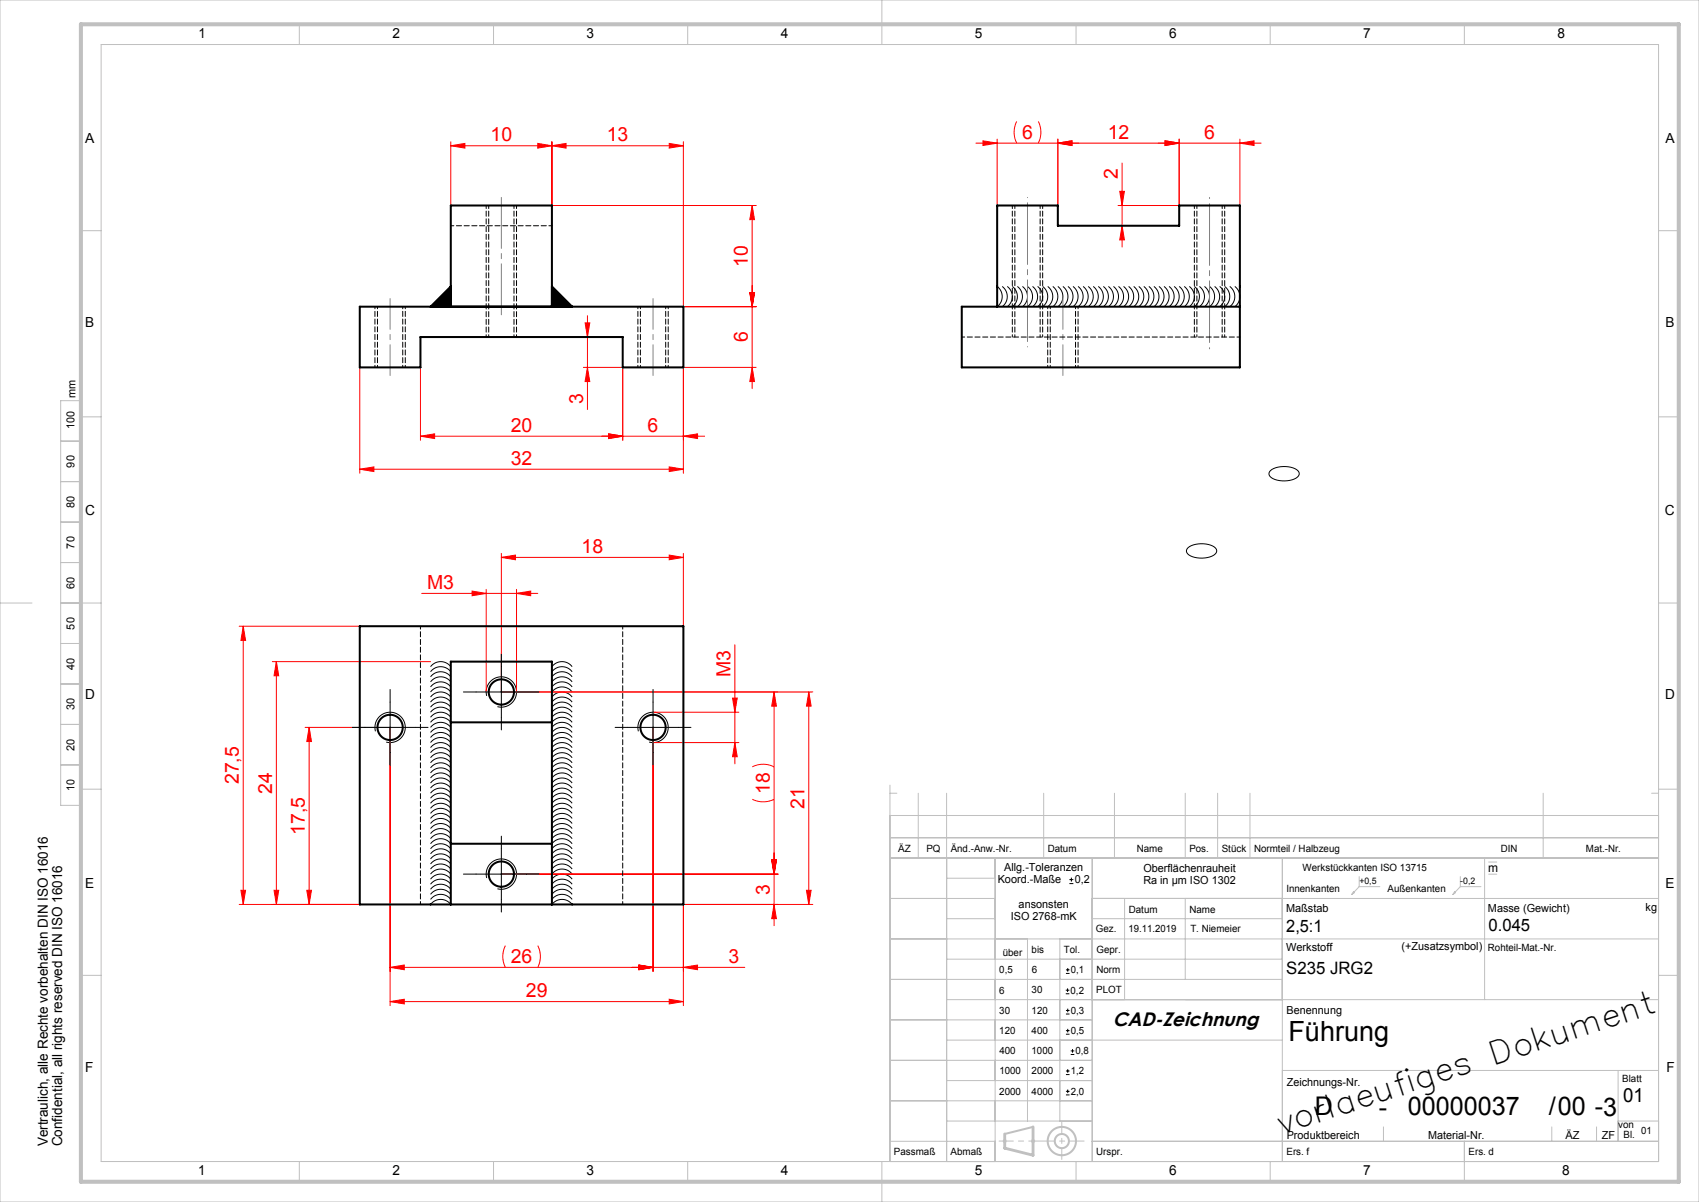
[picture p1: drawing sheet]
<svg xmlns="http://www.w3.org/2000/svg" width="420mm" height="297mm" viewBox="0 0 420 297" stroke-linecap="round" stroke-linejoin="round" font-family="sans-serif">
<g fill="none" stroke="#c0c0c0" stroke-width=".25">
<path d="M0 0h420v297h-420zM25 11h385v276h-385zM74 6v5M122 6v5M170 6v5M218 0v11M266 6v5M314 6v5M362 6v5M20 57h5M410 57h5M15 99h5v100h-5z"/>
<path d="M15 119h5M15 109h5M20 103h5M410 103h5M15 139h5M15 129h5M0 149h7.9M15 149h10M15 159h5M410 149h5M15 169h5M15 179h5"/>
<path d="M15 189h5M20 195h5M220 194v93M220 196h1.7M227 196v16M234 196v91M258 196v16M275.5 196v16M293 196v16M301 196v16M309 196v16M381.5 196v16"/>
<path d="M408.3 196h1.7M410 195h5M220 212h190M220 207h190M220 201.5h190M234 217h12M246 212v75M270 212v75M317 212v75M336 216.6v2.5M336 219.1h5.1M336 219.1l-1.8 1.9"/>
<path d="M361 219.1h5.1M361 216.6v2.5M361 219.1l-1.8 1.9M367 212v35M368 213h2M368 216h2M220 232h190M220 222h26M234 227h12M234 237h83M254 232v45M262 232v45"/>
<path d="M270 222h140M270 227h47M278 222v25M293 222v20M334.6 220.4l.2 .2-.6 .4zM359.6 220.4l.2 .2-.6 .4zM20 241h5M220 242h97M220 252h50M234 247h176M234 257h83M410 241h5"/>
<path d="M220 262h50M220 272h50M234 267h36M234 277h36M317 264.5h93M342 278.4v3.6M383.6 278.4v3.6M394.7 278.4v3.6M400 277h10M400 264.5v17.5M74 287v5M122 287v5"/>
<path d="M170 287v5M218 287v10M220 282h26M247.9 281.9h1M248 281.6l.7 .7M248.4 281.4v1M248.7 281.6l-.7 .7M254.9 281.9h1M255 281.6l.7 .7M255.4 281.4v1M255.7 281.6l-.7 .7M266 287v5"/>
<path d="M270 282h140M314 287v5M362 282v10"/>
</g>
<g fill="none" stroke="#c0c0c0" stroke-width=".5">
<path d="M255.4 278.4l-7 1.8"/>
<circle cx="262.5" cy="281.9" r="3.5"/>
<circle cx="262.5" cy="281.9" r="1.75"/>
</g>
<g fill="none" stroke="#f00" stroke-width=".25">
<path d="M111.4 36l3.5-.6v1.2zM111.4 36h57.5M111.4 35v15.8M132.9 35.4l3.5 .6-3.5 .6zM136.4 36l3.5-.6v1.2zM136.4 35v15.8h50.5M165.4 35.4l3.5 .6-3.5 .6zM168.9 35v40.8h18M185.9 50.8v45.2M185.9 50.8l.6 3.5h-1.1zM144.6 79.8h1.2l-.6 3.5zM145.2 78v23.2"/>
<path d="M185.4 72.3h1.1l-.6 3.5zM88.9 90.8v26.1M103.9 90.8v18M144.2 90.8h9.7v18M145.2 90.8l.6 3.5h-1.2zM185.9 90.8l.6 3.5h-1.1zM186.9 90.8h-18v26.1M88.9 115.9l3.5-.5v1.1zM88.9 115.9h80M103.9 107.8l3.5-.6v1.2zM150.4 107.2l3.5 .6-3.5 .6zM165.4 115.4l3.5 .5-3.5 .6z"/>
<path d="M168.9 107.8l3.5-.6v1.2zM174.2 107.8h-70.3"/>
</g>
<path d="M120.2 75.8v7.5M127.7 83.3v-7.5" fill="none" stroke="#000" stroke-width=".25" stroke-dasharray="1.3 .6" stroke-dashoffset=".7"/>
<path d="M120.2 50.8v25M127.7 75.8v-25" fill="none" stroke="#000" stroke-width=".25" stroke-dasharray="1.3 .6" stroke-dashoffset=".5"/>
<path d="M92.7 75.8v15M157.7 75.8v15M100.2 90.8v-15M165.2 90.8v-15" fill="none" stroke="#000" stroke-width=".25" stroke-dasharray="1.3 .6" stroke-dashoffset=".8"/>
<path d="M96.4 73.8v19M161.4 73.8v19" fill="none" stroke="#808080" stroke-width=".25" stroke-dasharray="15.2 1.3 1.3 1.3" stroke-dashoffset="7.6"/>
<path d="M123.9 48.8v29" fill="none" stroke="#808080" stroke-width=".25" stroke-dasharray="15.2 1.3 1.3 1.3" stroke-dashoffset="2.6"/>
<path d="M262.5 286.5v-9.2" fill="none" stroke="#c0c0c0" stroke-width=".25" stroke-dasharray="6.3 1.3 1.3 1.3" stroke-dashoffset="3.7"/>
<path d="M247 281.9h21" fill="none" stroke="#c0c0c0" stroke-width=".25" stroke-dasharray="6.3 1.3 1.3 1.3" stroke-dashoffset="2.8"/>
<path d="M255.4 278.4v7l-7-1.7v-3.5" fill="none" stroke="#c0c0c0" stroke-width=".7"/>
<path d="M20 6h395v286h-395z" fill="none" stroke="#c0c0c0" stroke-width="1"/>
<g fill="#f00">
<path d="M165.4 35.4l3.5 .6-3.5 .6zM136.4 36l3.5-.6v1.2zM132.9 35.4l3.5 .6-3.5 .6zM111.4 36l3.5-.6v1.2zM150.4 107.2l3.5 .6-3.5 .6zM103.9 107.8l3.5-.6v1.2z"/>
<path d="M88.9 115.9l3.5-.5v1.1zM165.4 115.4l3.5 .5-3.5 .6z"/>
<path d="M168.9 107.8l3.5-.6v1.2zM150.4 107.2l3.5 .6-3.5 .6z"/>
<path d="M185.9 90.8l.6 3.5h-1.1zM185.4 72.3h1.1l-.6 3.5zM185.4 72.3h1.1l-.6 3.5zM185.9 50.8l.6 3.5h-1.1z"/>
<path d="M144.6 79.8h1.2l-.6 3.5zM145.2 90.8l.6 3.5h-1.2z"/>
</g>
<path d="M106.4 75.8h5v-5zM136.4 70.8v5h5z" fill-rule="evenodd" fill="#000"/>
<g fill="none" stroke="#000" stroke-width=".25">
<path d="M246.5 70.8a3.1 3.1 0 0 1 0 5M247.8 70.8a3.1 3.1 0 0 1 0 5M249 70.8a3.1 3.1 0 0 1 0 5M250.3 70.8a3.1 3.1 0 0 1 0 5M251.5 70.8a3.1 3.1 0 0 1 0 5M252.8 70.8a3.1 3.1 0 0 1 0 5M254 70.8a3.1 3.1 0 0 1 0 5M255.3 70.8a3.1 3.1 0 0 1 0 5M256.5 70.8a3.1 3.1 0 0 1 0 5M257.8 70.8a3.1 3.1 0 0 1 0 5M259 70.8a3.1 3.1 0 0 1 0 5M260.3 70.8a3.1 3.1 0 0 1 0 5"/>
<path d="M261.5 70.8a3.1 3.1 0 0 1 0 5M262.8 70.8a3.1 3.1 0 0 1 0 5M264 70.8a3.1 3.1 0 0 1 0 5M265.3 70.8a3.1 3.1 0 0 1 0 5M266.5 70.8a3.1 3.1 0 0 1 0 5M267.8 70.8a3.1 3.1 0 0 1 0 5M269 70.8a3.1 3.1 0 0 1 0 5M270.3 70.8a3.1 3.1 0 0 1 0 5M271.5 70.8a3.1 3.1 0 0 1 0 5M272.8 70.8a3.1 3.1 0 0 1 0 5M274 70.8a3.1 3.1 0 0 1 0 5M275.3 70.8a3.1 3.1 0 0 1 0 5"/>
<path d="M276.5 70.8a3.1 3.1 0 0 1 0 5M277.8 70.8a3.1 3.1 0 0 1 0 5M279 70.8a3.1 3.1 0 0 1 0 5M280.3 70.8a3.1 3.1 0 0 1 0 5M281.5 70.8a3.1 3.1 0 0 1 0 5M282.8 70.8a3.1 3.1 0 0 1 0 5M284 70.8a3.1 3.1 0 0 1 0 5M285.3 70.8a3.1 3.1 0 0 1 0 5M286.5 70.8a3.1 3.1 0 0 1 0 5M287.8 70.8a3.1 3.1 0 0 1 0 5M289 70.8a3.1 3.1 0 0 1 0 5M290.3 70.8a3.1 3.1 0 0 1 0 5"/>
<path d="M291.5 70.8a3.1 3.1 0 0 1 0 5M292.8 70.8a3.1 3.1 0 0 1 0 5M294 70.8a3.1 3.1 0 0 1 0 5M295.3 70.8a3.1 3.1 0 0 1 0 5M296.5 70.8a3.1 3.1 0 0 1 0 5M297.8 70.8a3.1 3.1 0 0 1 0 5M299 70.8a3.1 3.1 0 0 1 0 5M300.3 70.8a3.1 3.1 0 0 1 0 5M301.5 70.8a3.1 3.1 0 0 1 0 5M302.8 70.8a3.1 3.1 0 0 1 0 5M304 70.8a3.1 3.1 0 0 1 0 5M305.3 70.8a3.1 3.1 0 0 1 0 5"/>
<path d="M314.1 116.3a6.1 6.1 0 0 1 6.8 0 1.22 1.22 0 0 1 .2 1.3 1.22 1.22 0 0 1-1.1 .7 6.3 6.3 0 0 1-6-.5 .98 .98 0 0 1 .1-1.5zM293.7 135.3a6.1 6.1 0 0 1 6.8 .1 1.22 1.22 0 0 1 .2 1.3 1.22 1.22 0 0 1-1.1 .7 6.3 6.3 0 0 1-6-.6 .98 .98 0 0 1 .1-1.5zM87.1 179.7h18.7M96.4 170.4v18.7M106.4 179.7a3.1 3.1 0 0 1 5 0M106.4 178.5a3.1 3.1 0 0 1 5 0M106.4 177.2a3.1 3.1 0 0 1 5 0M106.4 176a3.1 3.1 0 0 1 5 0M106.4 174.7a3.1 3.1 0 0 1 5 0M106.4 173.5a3.1 3.1 0 0 1 5 0M106.4 172.2a3.1 3.1 0 0 1 5 0M106.4 171a3.1 3.1 0 0 1 5 0"/>
<path d="M106.4 169.7a3.1 3.1 0 0 1 5 0M106.4 168.5a3.1 3.1 0 0 1 5 0M106.4 167.2a3.1 3.1 0 0 1 5 0M106.4 166a3.1 3.1 0 0 1 5 0M106.4 164.7a3.1 3.1 0 0 1 5 0M114.6 171h18.7M120.3 172a3.7 3.7 0 0 1 3.3-4.8 3.7 3.7 0 0 1 4.1 4.1 3.7 3.7 0 0 1-4.7 3.3M123.9 161.6v18.8M136.4 179.7a3.1 3.1 0 0 1 5 0M136.4 178.5a3.1 3.1 0 0 1 5 0M136.4 177.2a3.1 3.1 0 0 1 5 0M136.4 176a3.1 3.1 0 0 1 5 0"/>
<path d="M136.4 174.7a3.1 3.1 0 0 1 5 0M136.4 173.5a3.1 3.1 0 0 1 5 0M136.4 172.2a3.1 3.1 0 0 1 5 0M136.4 171a3.1 3.1 0 0 1 5 0M136.4 169.7a3.1 3.1 0 0 1 5 0M136.4 168.5a3.1 3.1 0 0 1 5 0M136.4 167.2a3.1 3.1 0 0 1 5 0M136.4 166a3.1 3.1 0 0 1 5 0M136.4 164.7a3.1 3.1 0 0 1 5 0M152.1 179.7h18.7M161.4 170.4v18.7M92.8 180.7a3.8 3.8 0 0 1 3.3-4.7 3.8 3.8 0 0 1 4.1 4.1 3.8 3.8 0 0 1-4.7 3.3"/>
<path d="M106.4 199.7a3.1 3.1 0 0 1 5 0M106.4 198.5a3.1 3.1 0 0 1 5 0M106.4 197.2a3.1 3.1 0 0 1 5 0M106.4 196a3.1 3.1 0 0 1 5 0M106.4 194.7a3.1 3.1 0 0 1 5 0M106.4 193.5a3.1 3.1 0 0 1 5 0M106.4 192.2a3.1 3.1 0 0 1 5 0M106.4 191a3.1 3.1 0 0 1 5 0M106.4 189.7a3.1 3.1 0 0 1 5 0M106.4 188.5a3.1 3.1 0 0 1 5 0M106.4 187.2a3.1 3.1 0 0 1 5 0M106.4 186a3.1 3.1 0 0 1 5 0"/>
<path d="M106.4 184.7a3.1 3.1 0 0 1 5 0M106.4 183.5a3.1 3.1 0 0 1 5 0M106.4 182.2a3.1 3.1 0 0 1 5 0M106.4 181a3.1 3.1 0 0 1 5 0M136.4 199.7a3.1 3.1 0 0 1 5 0M136.4 198.5a3.1 3.1 0 0 1 5 0M136.4 197.2a3.1 3.1 0 0 1 5 0M136.4 196a3.1 3.1 0 0 1 5 0M136.4 194.7a3.1 3.1 0 0 1 5 0M136.4 193.5a3.1 3.1 0 0 1 5 0M136.4 192.2a3.1 3.1 0 0 1 5 0M136.4 191a3.1 3.1 0 0 1 5 0"/>
<path d="M136.4 189.7a3.1 3.1 0 0 1 5 0M136.4 188.5a3.1 3.1 0 0 1 5 0M136.4 187.2a3.1 3.1 0 0 1 5 0M136.4 186a3.1 3.1 0 0 1 5 0M136.4 184.7a3.1 3.1 0 0 1 5 0M136.4 183.5a3.1 3.1 0 0 1 5 0M136.4 182.2a3.1 3.1 0 0 1 5 0M136.4 181a3.1 3.1 0 0 1 5 0M157.8 180.7a3.8 3.8 0 0 1 3.3-4.7 3.8 3.8 0 0 1 4.1 4.1 3.8 3.8 0 0 1-4.7 3.3M106.4 219.7a3.1 3.1 0 0 1 5 0M106.4 218.5a3.1 3.1 0 0 1 5 0M106.4 217.2a3.1 3.1 0 0 1 5 0"/>
<path d="M106.4 216a3.1 3.1 0 0 1 5 0M106.4 214.7a3.1 3.1 0 0 1 5 0M106.4 213.5a3.1 3.1 0 0 1 5 0M106.4 212.2a3.1 3.1 0 0 1 5 0M106.4 211a3.1 3.1 0 0 1 5 0M106.4 209.7a3.1 3.1 0 0 1 5 0M106.4 208.5a3.1 3.1 0 0 1 5 0M106.4 207.2a3.1 3.1 0 0 1 5 0M106.4 206a3.1 3.1 0 0 1 5 0M106.4 204.7a3.1 3.1 0 0 1 5 0M106.4 203.5a3.1 3.1 0 0 1 5 0M106.4 202.2a3.1 3.1 0 0 1 5 0"/>
<path d="M106.4 201a3.1 3.1 0 0 1 5 0M114.6 216h18.7M120.3 217a3.8 3.8 0 0 1 3.3-4.8 3.8 3.8 0 0 1 4.1 4.1 3.8 3.8 0 0 1-4.7 3.3M123.9 206.6v18.8M136.4 219.7a3.1 3.1 0 0 1 5 0M136.4 218.5a3.1 3.1 0 0 1 5 0M136.4 217.2a3.1 3.1 0 0 1 5 0M136.4 216a3.1 3.1 0 0 1 5 0M136.4 214.7a3.1 3.1 0 0 1 5 0M136.4 213.5a3.1 3.1 0 0 1 5 0M136.4 212.2a3.1 3.1 0 0 1 5 0M136.4 211a3.1 3.1 0 0 1 5 0"/>
<path d="M136.4 209.7a3.1 3.1 0 0 1 5 0M136.4 208.5a3.1 3.1 0 0 1 5 0M136.4 207.2a3.1 3.1 0 0 1 5 0M136.4 206a3.1 3.1 0 0 1 5 0M136.4 204.7a3.1 3.1 0 0 1 5 0M136.4 203.5a3.1 3.1 0 0 1 5 0M136.4 202.2a3.1 3.1 0 0 1 5 0M136.4 201a3.1 3.1 0 0 1 5 0M264.4 218.3h.9M264.4 217.3h.9M264.8 216.9v.9M106.4 223.5a3.1 3.1 0 0 1 5 0"/>
<path d="M106.4 222.2a3.1 3.1 0 0 1 5 0M106.4 221a3.1 3.1 0 0 1 5 0M136.4 223.5a3.1 3.1 0 0 1 5 0M136.4 222.2a3.1 3.1 0 0 1 5 0M136.4 221a3.1 3.1 0 0 1 5 0M263.5 239.6h.9M263.9 239.2v.9M263.5 245.5h.8M263.5 244.7h.8M263.5 255.5h.9M263.5 254.7h.9M263.5 250.6h.9"/>
<path d="M263.5 249.7h.9M263.5 240.5h.9M263.9 244.2v.9M263.9 249.2v.9M263.9 254.2v.9M264.7 259.7h.9M265.1 259.2v.9M263.5 270.5h.9M263.5 269.7h.9M263.5 265.5h.9M263.5 264.6h.9M263.9 269.2v.9"/>
<path d="M263.9 264.2v.9M264.7 260.5h.9"/>
</g>
<g fill="none" stroke="#f00" stroke-width=".25">
<path d="M243 34.8l3.5 .6-3.5 .6zM246.5 34.4v16.4M251.3 30a6 6 0 0 0 0 5.4M256.7 30a6 6 0 0 1 0 5.4M261.5 35.4l3.5-.6v1.2zM261.5 34.4v16.4M288 34.8l3.5 .6-3.5 .6zM291.5 34.4v16.4h-15.1M306.5 35.4l3.5-.6v1.2zM306.5 34.4v16.4M311.8 35.4h-70.5M276.8 47.3h1.2l-.6 3.5z"/>
<path d="M277.4 55.8l.6 3.5h-1.2zM277.4 40.3v20.7M123.9 137.7l3.5-.5v1.1zM123.9 136.7v34.3h77M123.9 137.7h45M165.4 137.2l3.5 .5-3.5 .6zM168.9 136.7v18M59.1 154.7h29.8M60.1 154.7v68.8M60.1 154.7l.6 3.5h-1.1zM104.2 146.6h28.7M116.7 146l3.5 .6-3.5 .6z"/>
<path d="M120.2 145.6v25.4M127.7 146.6l3.5-.6v1.2zM127.7 145.6v25.4M181.7 159.3v29.4M67.3 163.5h39.1M68.3 163.5l.6 3.5h-1.2zM68.3 163.5v60M75.4 179.7h21v68.8M76.4 179.7l.6 3.5h-1.2zM76.4 179.7v43.8M161.4 176h21.3M161.4 179.7v60.3"/>
<path d="M181.1 172.5h1.1l-.5 3.5zM191.4 171l.5 3.5h-1.1zM191.4 171v57.7M199.9 171l.6 3.5h-1.1zM199.9 171v52.5M161.4 183.5h21.3M181.7 183.5l.5 3.5h-1.1zM186 197.5a6 6 0 0 0 5.4 0M186 189.5a6 6 0 0 1 5.4 0M59.6 220h1.1l-.6 3.5zM67.7 220h1.2l-.6 3.5zM75.8 220h1.2l-.6 3.5z"/>
<path d="M123.9 216h68.5M190.8 212.5h1.1l-.5 3.5zM199.4 220h1.1l-.6 3.5zM88.9 223.5h-29.8M96.4 239l3.5-.6v1.2zM96.4 239h87.7M124.9 233.7a6 6 0 0 0 0 5.3M132.9 233.7a6 6 0 0 1 0 5.3M157.9 238.4l3.5 .6-3.5 .6zM168.9 239l3.5-.6v1.2zM191.4 223.5l.5 3.5h-1.1zM200.9 223.5h-32v25"/>
<path d="M96.4 247.5l3.5-.6v1.2zM96.4 247.5h72.5M165.4 246.9l3.5 .6-3.5 .6z"/>
</g>
<path d="M250.3 75.8v7.5M295.3 75.8v7.5M257.8 83.3v-7.5M302.8 83.3v-7.5" fill="none" stroke="#000" stroke-width=".25" stroke-dasharray="1.3 .6" stroke-dashoffset=".7"/>
<path d="M250.3 50.8v25M295.3 50.8v25M257.8 75.8v-25M302.8 75.8v-25" fill="none" stroke="#000" stroke-width=".25" stroke-dasharray="1.3 .6" stroke-dashoffset=".5"/>
<path d="M259 75.8v15M266.5 90.8v-15" fill="none" stroke="#000" stroke-width=".25" stroke-dasharray="1.3 .6" stroke-dashoffset=".8"/>
<path d="M299 48.8v37.4" fill="none" stroke="#808080" stroke-width=".25" stroke-dasharray="15.2 1.3 1.3 1.3" stroke-dashoffset="-1.6"/>
<path d="M254 48.8v36.9" fill="none" stroke="#808080" stroke-width=".25" stroke-dasharray="15.2 1.3 1.3 1.3" stroke-dashoffset="-1.3"/>
<path d="M262.8 73.8v19" fill="none" stroke="#808080" stroke-width=".25" stroke-dasharray="15.2 1.3 1.3 1.3" stroke-dashoffset="7.6"/>
<g fill="#f00">
<path d="M168.9 239l3.5-.6v1.2zM157.9 238.4l3.5 .6-3.5 .6zM157.9 238.4l3.5 .6-3.5 .6zM96.4 239l3.5-.6v1.2zM165.4 246.9l3.5 .6-3.5 .6zM96.4 247.5l3.5-.6v1.2zM165.4 137.2l3.5 .5-3.5 .6zM123.9 137.7l3.5-.5v1.1zM261.5 35.4l3.5-.6v1.2zM243 34.8l3.5 .6-3.5 .6z"/>
<path d="M116.7 146l3.5 .6-3.5 .6zM127.7 146.6l3.5-.6v1.2zM261.5 35.4l3.5-.6v1.2zM288 34.8l3.5 .6-3.5 .6z"/>
<path d="M288 34.8l3.5 .6-3.5 .6zM306.5 35.4l3.5-.6v1.2z"/>
<path d="M75.8 220h1.2l-.6 3.5zM76.4 179.7l.6 3.5h-1.2zM199.4 220h1.1l-.6 3.5zM199.9 171l.6 3.5h-1.1zM277.4 55.8l.6 3.5h-1.2zM276.8 47.3h1.2l-.6 3.5z"/>
<path d="M190.8 212.5h1.1l-.5 3.5zM191.4 223.5l.5 3.5h-1.1zM191.4 171l.5 3.5h-1.1zM190.8 212.5h1.1l-.5 3.5zM60.1 154.7l.6 3.5h-1.1zM59.6 220h1.1l-.6 3.5zM181.1 172.5h1.1l-.5 3.5zM181.7 183.5l.5 3.5h-1.1zM68.3 163.5l.6 3.5h-1.2zM67.7 220h1.2l-.6 3.5z"/>
</g>
<g fill="none" stroke="#000" stroke-width=".5">
<path d="M88.9 75.8h80v15h-15v-7.5h-50v7.5h-15zM111.4 75.8v-25h25v25M111.4 70.8l-5 5M136.4 70.8l5 5M246.5 75.8v-25h15v5h30v-5h15v40h-68.7v-15h68.7M88.9 154.7h80v68.8h-80zM111.4 178.5h25M111.4 208.5h25M111.4 223.5v-60h25v60"/>
<circle cx="96.4" cy="179.7" r="3.1"/>
<circle cx="123.9" cy="171" r="3.1"/>
<circle cx="161.4" cy="179.7" r="3.1"/>
<circle cx="123.9" cy="216" r="3.1"/>
</g>
<path d="M120.8 50.8v25M136.4 55.8h-25M250.9 50.8v25M295.9 50.8v25M127.1 75.8v-25M257.1 75.8v-25M302.1 75.8v-25M306.5 83.3h-68.7M103.9 223.5v-68.8M153.9 223.5v-68.8" fill="none" stroke="#000" stroke-width=".25" stroke-dasharray="1.3 .6" stroke-dashoffset=".5"/>
<path d="M120.8 75.8v7.5M250.9 75.8v7.5M295.9 75.8v7.5M127.1 83.3v-7.5M257.1 83.3v-7.5M302.1 83.3v-7.5" fill="none" stroke="#000" stroke-width=".25" stroke-dasharray="1.3 .6" stroke-dashoffset=".7"/>
<path d="M93.3 75.8v15M158.3 75.8v15M259.6 75.8v15M99.6 90.8v-15M164.6 90.8v-15M265.9 90.8v-15" fill="none" stroke="#000" stroke-width=".25" stroke-dasharray="1.3 .6" stroke-dashoffset=".8"/>
<text font-size="7.8" x="317.2" y="280.1" transform="rotate(-18 317.2 280.1)">vorlaeufiges Dokument</text>
<text font-size="6.9" x="318.5" y="257.2">Führung</text>
<g font-size="6.3">
<text x="325" y="275.4">D</text>
<text x="340.8" y="275.7">-</text>
<text x="348" y="275.4">00000037</text>
<text x="382.8" y="275.5">/00 -3</text>
</g>
<g font-size="4.8" fill="#f00">
<text x="121.3" y="34.9">10</text>
<text x="150" y="34.9">13</text>
<text x="252.7" y="34.3">6</text>
<text x="273.8" y="34.3">12</text>
<text x="297.7" y="34.3">6</text>
<text x="276.3" y="44.3" transform="rotate(-90 276.3 44.3)">2</text>
<text x="184.9" y="66" transform="rotate(-90 184.9 66)">10</text>
<text x="184.9" y="84.6" transform="rotate(-90 184.9 84.6)">6</text>
<text x="144.1" y="99.9" transform="rotate(-90 144.1 99.9)">3</text>
<text x="126.3" y="106.7">20</text>
<text x="160.1" y="106.7">6</text>
<text x="126.3" y="114.9">32</text>
<text x="143.8" y="136.7">18</text>
<text x="105.6" y="145.5">M3</text>
<text x="180.6" y="167.3" transform="rotate(-90 180.6 167.3)">M3</text>
<text x="59.1" y="193.8" transform="rotate(-90 59.1 193.8)">27,5</text>
<text x="67.2" y="196.2" transform="rotate(-90 67.2 196.2)">24</text>
<text x="190.3" y="196.2" transform="rotate(-90 190.3 196.2)">18</text>
<text x="198.9" y="199.9" transform="rotate(-90 198.9 199.9)">21</text>
<text x="75.3" y="206.3" transform="rotate(-90 75.3 206.3)">17,5</text>
<text x="190.3" y="221.1" transform="rotate(-90 190.3 221.1)">3</text>
<text x="126.3" y="237.9">26</text>
<text x="180.1" y="237.9">3</text>
<text x="130" y="246.4">29</text>
</g>
<g font-size="4.8">
<text x="275.1" y="253.4">CAD-Zeichnung</text>
<text x="401.2" y="272.3">01</text>
</g>
<g font-size="4.2">
<text x="318" y="230.2">2,5:1</text>
<text x="368" y="230">0.045</text>
<text x="317.9" y="240.6">S235 JRG2</text>
</g>
<g font-size="3.4">
<text x="49" y="9.3">1</text>
<text x="97" y="9.3">2</text>
<text x="145" y="9.3">3</text>
<text x="193" y="9.3">4</text>
<text x="241" y="9.3">5</text>
<text x="289.1" y="9.3">6</text>
<text x="337" y="9.3">7</text>
<text x="385" y="9.3">8</text>
<text x="21" y="35.3">A</text>
<text x="411.7" y="35.3">A</text>
<text x="21.1" y="80.8">B</text>
<text x="411.7" y="80.7">B</text>
<text x="21.1" y="127.3">C</text>
<text x="411.6" y="127.3">C</text>
<text x="21.1" y="172.8">D</text>
<text x="411.6" y="172.7">D</text>
<text x="21" y="219.3">E</text>
<text x="411.7" y="219.3">E</text>
<text x="21.1" y="264.8">F</text>
<text x="411.9" y="264.8">F</text>
<text x="11.9" y="283.3" transform="rotate(-90 11.9 283.3)">Vertraulich, alle Rechte vorbehalten DIN ISO 16016</text>
<text x="15.4" y="283.3" transform="rotate(-90 15.4 283.3)">Confidential, all rights reserved DIN ISO 16016</text>
<text x="49" y="290.3">1</text>
<text x="97.1" y="290.3">2</text>
<text x="145" y="290.4">3</text>
<text x="193.1" y="290.4">4</text>
<text x="241" y="290.3">5</text>
<text x="289" y="290.3">6</text>
<text x="337" y="290.3">7</text>
<text x="386.2" y="290.4">8</text>
</g>
<text font-size="3" x="367.9" y="215.5">m</text>
<g font-size="2.7">
<text x="18.6" y="98.2" transform="rotate(-90 18.6 98.2)">mm</text>
<text x="18.4" y="106" transform="rotate(-90 18.4 106)">100</text>
<text x="18.4" y="115.5" transform="rotate(-90 18.4 115.5)">90</text>
<text x="18.4" y="125.5" transform="rotate(-90 18.4 125.5)">80</text>
<text x="18.4" y="135.5" transform="rotate(-90 18.4 135.5)">70</text>
<text x="18.4" y="145.5" transform="rotate(-90 18.4 145.5)">60</text>
<text x="18.4" y="155.5" transform="rotate(-90 18.4 155.5)">50</text>
<text x="18.4" y="165.5" transform="rotate(-90 18.4 165.5)">40</text>
<text x="18.4" y="175.5" transform="rotate(-90 18.4 175.5)">30</text>
<text x="18.4" y="185.5" transform="rotate(-90 18.4 185.5)">20</text>
<text x="18.4" y="195.5" transform="rotate(-90 18.4 195.5)">10</text>
<text x="248.3" y="215.3">Allg.-Toleranzen</text>
<text x="282.7" y="215.4">Oberflächenrauheit</text>
<text x="246.6" y="218.3">Koord.-Maße</text>
<text x="265.7" y="218.3">0,2</text>
<text x="282.6" y="218.4">Ra in µm ISO 1302</text>
<text x="249.9" y="227.3">ISO 2768-mK</text>
<text x="251.8" y="224.3">ansonsten</text>
<text x="317.9" y="225.3">Maßstab</text>
<text x="367.8" y="225.3">Masse (Gewicht)</text>
<text x="406.8" y="225.2">kg</text>
<text x="317.9" y="234.9">Werkstoff</text>
<text x="346.5" y="234.9">(+Zusatzsymbol)</text>
<text x="318.1" y="250.5">Benennung</text>
<text x="318.1" y="268.4">Zeichnungs-Nr.</text>
<text x="318.1" y="281.5">Produktbereich</text>
<text x="353.1" y="281.4">Material-Nr.</text>
<text x="387" y="281.4">ÄZ</text>
<text x="396" y="281.4">ZF</text>
</g>
<g font-size="2.5">
<text x="222" y="210.5">ÄZ</text>
<text x="229" y="210.5">PQ</text>
<text x="235" y="210.5">Änd.-Anw.-Nr.</text>
<text x="259" y="210.5">Datum</text>
<text x="281" y="210.5">Name</text>
<text x="294" y="210.5">Pos.</text>
<text x="302" y="210.5">Stück</text>
<text x="310" y="210.5">Normteil / Halbzeug</text>
<text x="322" y="215.3">Werkstückkanten ISO 13715</text>
<text x="371" y="210.5">DIN</text>
<text x="392" y="210.5">Mat.-Nr.</text>
<text x="318" y="220.5">Innenkanten</text>
<text x="343" y="220.5">Außenkanten</text>
<text x="279" y="225.5">Datum</text>
<text x="294" y="225.5">Name</text>
<text x="270.9" y="230.2">Gez.</text>
<text x="279" y="230.2">19.11.2019</text>
<text x="294.3" y="230.2">T. Niemeier</text>
<text x="247.9" y="236.3">über</text>
<text x="255" y="235.5">bis</text>
<text x="263" y="235.5">Tol.</text>
<text x="271" y="235.5">Gepr.</text>
<text x="367.8" y="234.9">Rohteil-Mat.-Nr.</text>
<text x="247" y="245.5">6</text>
<text x="247" y="240.5">0,5</text>
<text x="255" y="245.5">30</text>
<text x="255.1" y="240.5">6</text>
<text x="264.7" y="245.5">0,2</text>
<text x="264.7" y="240.5">0,1</text>
<text x="271" y="245.5">PLOT</text>
<text x="271" y="240.5">Norm</text>
<text x="247" y="250.5">30</text>
<text x="255" y="250.5">120</text>
<text x="264.7" y="250.5">0,3</text>
<text x="247" y="255.5">120</text>
<text x="255" y="255.5">400</text>
<text x="264.7" y="255.5">0,5</text>
<text x="247.1" y="260.5">400</text>
<text x="255" y="260.5">1000</text>
<text x="265.9" y="260.5">0,8</text>
<text x="247.1" y="265.5">1000</text>
<text x="255" y="265.5">2000</text>
<text x="264.7" y="265.5">1,2</text>
<text x="401" y="267.3">Blatt</text>
<text x="247" y="270.5">2000</text>
<text x="255" y="270.5">4000</text>
<text x="264.7" y="270.5">2,0</text>
<text x="400" y="278.8">von</text>
<text x="401.3" y="281.1">Bl.</text>
<text x="405.7" y="280.2">01</text>
<text x="221" y="285.3">Passmaß</text>
<text x="235" y="285.3">Abmaß</text>
<text x="271" y="285.3">Urspr.</text>
<text x="318" y="285.3">Ers. f</text>
<text x="363" y="285.3">Ers. d</text>
</g>
<g font-size="2.2">
<text x="336" y="218.4">+0,5</text>
<text x="361" y="218.4">-0,2</text>
</g>
</svg>
